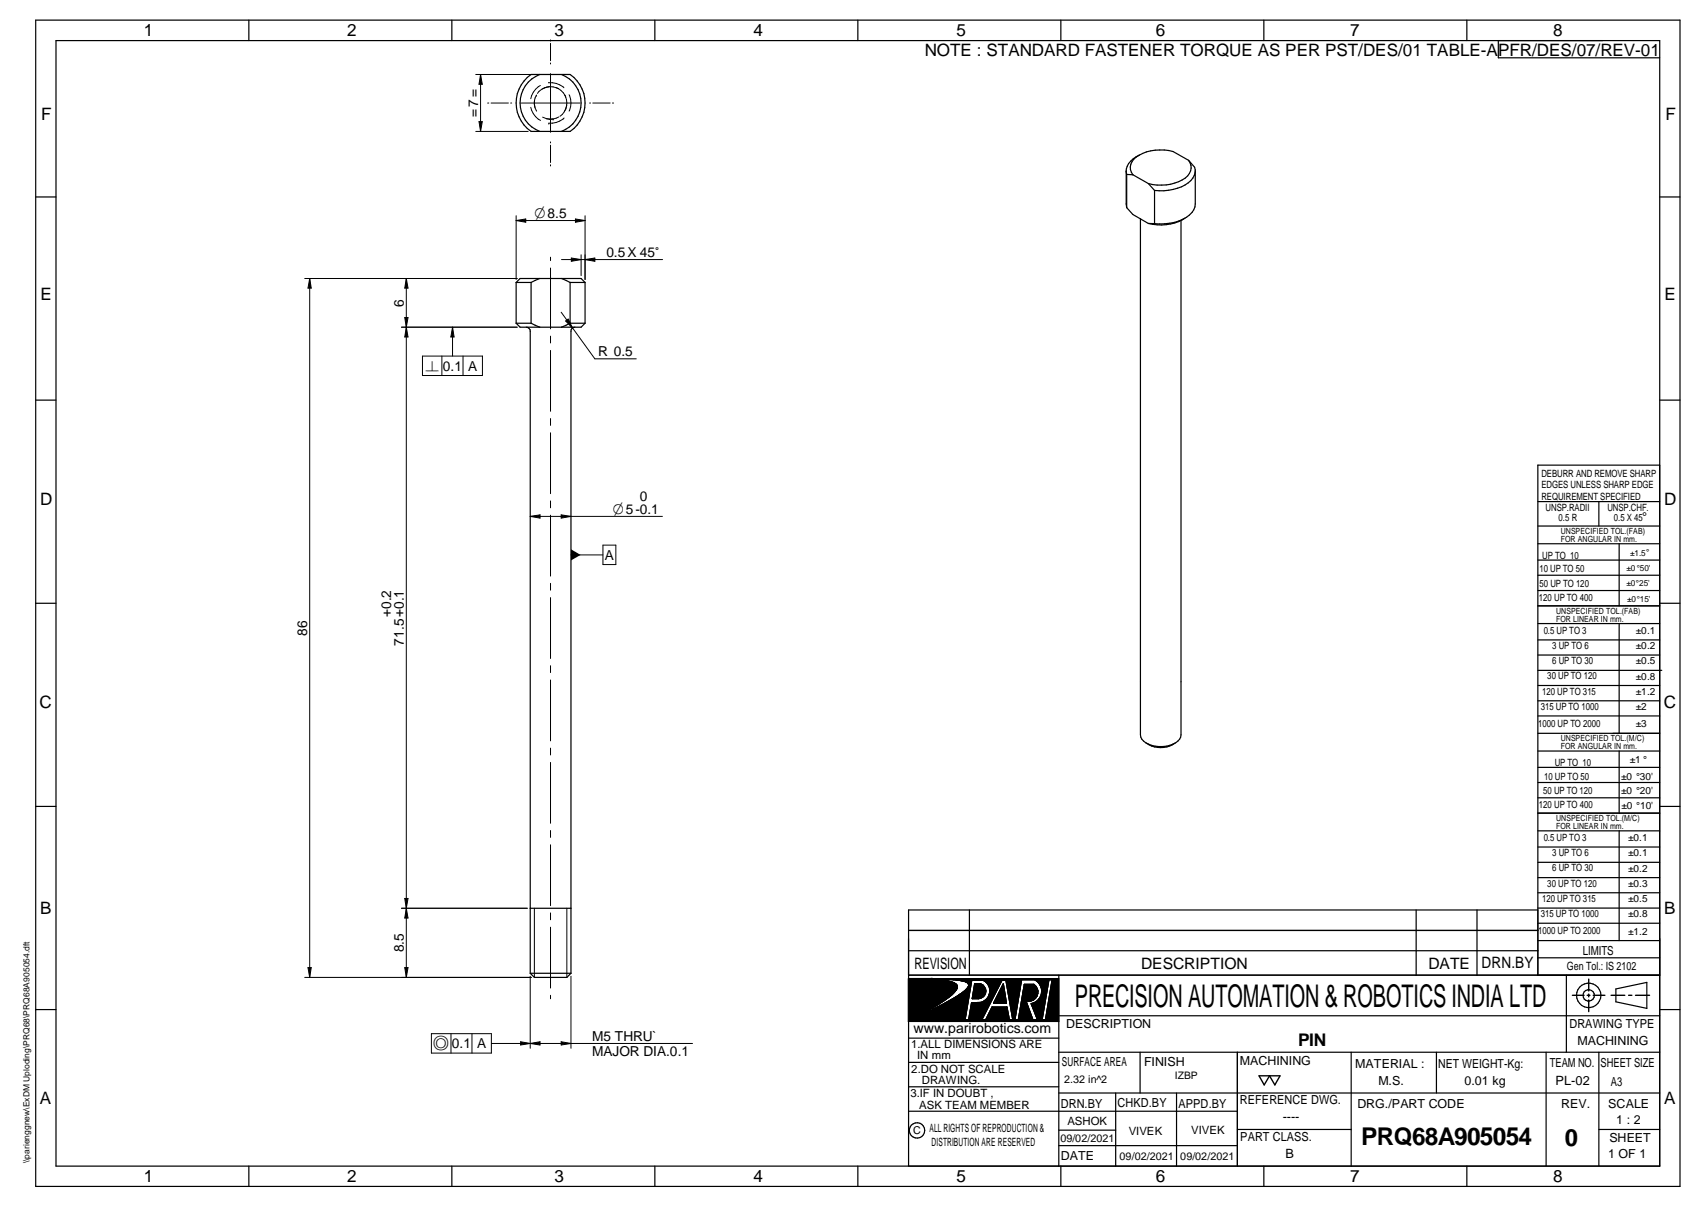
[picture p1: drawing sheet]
<svg xmlns="http://www.w3.org/2000/svg" width="420mm" height="297mm" viewBox="0 0 420 297" stroke-linecap="round" stroke-linejoin="round" font-family="sans-serif">
<g fill="none" stroke="#000" stroke-width=".3">
<path d="M8.8 5h405v287h-405zM13.8 10h395v277h-395zM61.3 5v5M111.3 5v5M129.9 19l.9-.7h9.6a8.5 8.5 0 0 1 0 14h-9.6a8.5 8.5 0 0 1-.9-13.3zM132.9 18.3a7.5 7.5 0 0 0-4.8 7 7.5 7.5 0 0 0 4.8 7M138.3 18.3a7.5 7.5 0 0 1 4.8 7 7.5 7.5 0 0 1-4.8 7M161.3 5v5M211.3 5v5M261.3 5v5M311.3 5v5M361.3 5v5"/>
<path d="M369 10v4.2h39.8M280.6 38.2a11.3 11.3 0 0 1 8.3-.9l3.8 2.2M280.6 38.2a3.1 3.1 0 0 0-1.6 4.8M280.6 38.2a4.2 4.2 0 0 0-3.1 4.7M292.7 39.5l1.5 1.6a3.7 3.7 0 0 1-2.3 4.4 12.7 12.7 0 0 1-7.6 1.4M292.7 39.5a3.1 3.1 0 0 1-1.5 4.8 11.3 11.3 0 0 1-8.4 .9M8.8 48.5h5M277.4 42l.1 9.1M277.5 42.9l1.5 .1M277.5 51.1l1.5 1.7 3.8 2.2M277.5 42.9v8.2M279 43l3.8 2.2"/>
<path d="M280.9 53.8v127a3.3 3.3 0 0 0 2.7 2.6 6.8 6.8 0 0 0 6.9-1.5l.4-1.1v-126.5M282.8 45.2l1.5 1.7M282.8 55h1.5M284.3 46.9v8.1M291.9 53.7a11.5 11.5 0 0 1-9.1 1.3M294.4 42v8.2a4.6 4.6 0 0 1-3.1 3.8 13.3 13.3 0 0 1-7 1M408.8 48.5h5M127.1 79.5l1 1h15l1-1M127.1 69.5h3.7M127.1 79.5h3.7M127.1 69.5l1-1h15l1 1M127.1 69.5v10"/>
<path d="M130.8 79.5l2.1 1M130.8 69.5v10M132.9 68.5l-2.1 1M138.3 68.5l2.1 1M140.4 69.5h3.7M140.4 79.5h3.7M140.4 69.5v10M140.4 79.5l-2.1 1M144.1 69.5v10M8.8 98.5h5M129.6 80.5a1.01 1.01 0 0 1 1 1v158M141.6 80.5a.94 .94 0 0 0-1 1v158"/>
<path d="M408.8 98.5h5M408.8 114.5h-30.1v125.5M378.7 123.4h30.1M378.7 133.8h30.1M378.7 137.8h30.1M378.7 129.5h30.1M393.8 123.4v6.1M398.8 133.8v15.3M8.8 148.5h5M378.7 141.6h30.1M378.7 145.3h30.1M378.7 149.1h30.1"/>
<path d="M378.7 153.5h30.1M378.7 157.5h30.1M398.8 153.5v27M408.8 148.5h5M378.7 161.2h30.1M378.7 165h30.6M378.7 168.7h30.1M378.7 172.5h30.1M378.7 176.2h30.1M8.8 198.5h5M282.3 182.9a6.2 6.2 0 0 0 7.1 0M378.7 184.8h30.1"/>
<path d="M378.7 188.8h30.1M378.7 192.6h30.1M378.7 196.3h30.1M378.7 180.5h30.1M398.8 184.8v15.3M408.8 198.5h5M378.7 200.1h30.1M378.7 204.5h30.1M378.7 208.4h30.1M378.7 212.2h30.1M378.7 216h30.1M378.7 219.7h30.1"/>
<path d="M398.8 204.5v27M130.6 223.5h10M130.6 239.5h10M130.6 239.5l1 1h8l1-1M223.8 240h185M223.8 229h154.9M223.8 234h154.9M238.7 223.9v16M260.8 240v47M348.8 223.9v16M363.8 223.9v16M378.7 223.9h-154.9v63.1"/>
<path d="M378.7 223.5h30.1M378.7 227.2h30.1M378.7 231.5h30.1M378.7 235.7h30.1M385.8 240v19M8.8 248.5h5M223.8 255.5h37M223.8 251.4h37M223.8 240.8h37M260.8 250h148M260.8 259h148M280.8 259v10"/>
<path d="M304.7 259v28M332.8 259v28M353.8 259v10M380.8 259v28M393.8 259v28M398 243.4l7.6-1.6v6.4l-7.6-1.7zM408.8 248.5h5M223.8 261.5h37M223.8 267.5h37M223.8 273.5h80.9M260.8 269h148M260.8 278.1h14"/>
<path d="M274.8 269v18M289.8 269v18M304.7 278h28.1M393.8 278h15M61.3 287v5M111.3 287v5M161.3 287v5M211.3 287v5M260.8 281.9h43.9M261.3 287v5M311.3 287v5M361.3 287v5"/>
<circle cx="391.3" cy="244.9" r="1.41"/>
<circle cx="391.3" cy="245" r="3"/>
<circle cx="225.9" cy="278.2" r="1.89"/>
</g>
<g fill="none" stroke="#000" stroke-width=".34">
<path d="M226.4 249.9l-2.6 1.5M226.9 249.6l-.2 .2M227.8 249.1l-.3 .2M229.3 240.8l1.5 .2M229.3 240.8l4.3 .7M229.3 240.8l5.6 .3M229.6 240.8l.4 .1M230 240.9l3.6 .1M230 240.9l-6.2-.1v10.6M230.8 241l2.8 .5M230.8 241l.5 .1M231 247.2l-7.2 4.2"/>
<path d="M231.4 247.6l-.3 .2M231.7 247.4l-.3 .2M232 241.2h.3M233.3 241h.3M233.6 241.5l.7 .1M233.6 241l1.2 .1M233.8 241.5l.2 .1M234.3 241.6l1.1 .5 .3 .5M234.3 241.6l1.1 .6M234.5 244.7l-3.6 2.6-2.8 1.7M234.8 241.1l2.9 .5M234.9 241.1l2.8 .5"/>
<path d="M234.9 245.7l-5 2.7-6.1 3M235 245.7l-5.3 2.8-5.9 2.9M235.4 243.7l-1.1 1.2-3.1 2.2M235.4 243.7l-.4 .5M235.5 243.5l-.1 .2M235.6 242.4l.1 .2M235.6 243.4l-.1 .1M235.7 242.6l-.2 .9M235.7 242.6l-.3 1.1M236 245l-1 .7M236 245l-1.1 .7M237.5 243.9l-1.5 1.1"/>
<path d="M237.7 241.6l.8 .4M237.7 241.6l.8 .4 .1 .3M238.3 243.2l-.8 .7M238.4 243l-.1 .1M238.4 241.9l.1 .1M238.5 242.9l-.1 .1M238.5 242.9l-.9 .9M238.5 242l.1 .6M238.5 242.7v.2M238.6 242.5l-.1 .2M239.3 241.2h2.8a2.94 2.94 0 0 1 1.7 3 2.94 2.94 0 0 1-2.2 2.5l-2.3 .1-.7 4.2h-1zM240.1 242.1h1.4a1.85 1.85 0 0 1 1.2 2.1 1.85 1.85 0 0 1-1.7 1.5h-1.5z"/>
<path d="M246.7 241.2h1.1l1.7 9.8h-.9l-.6-3.1h-3.7l-1.5 3.1h-1zM247.1 242.2l.8 4.7h-3.2zM251.6 241.1h3.2a3.2 3.2 0 0 1 1.7 3.3 3.2 3.2 0 0 1-2.5 2.6l1.6 4h-1.2l-1.8-4.7a2.25 2.25 0 0 0 2.8-1.2 2.25 2.25 0 0 0-.8-2.8h-2.3l-1.5 8.7h-.9zM258.3 241.1h.9l-1.7 9.9h-.9zM387.3 244.9h2.8M390.9 244.9h.7M391.3 241v2.9M391.3 244.6v.7M391.3 246.1v2.9M392.4 244.9h2.9M396.8 244.9h3.4M401.1 244.9h.8"/>
<path d="M402.8 244.9h3.5M310.1 264.8h5.1l-1.2 2.2-1.3-2.2-1.3 2.2z"/>
</g>
<g fill="#000">
<path d="M118.4 18.3l.4 2.4h-.8zM118 29.9h.8l-.4 2.4zM127.1 54.3l2.4-.4v.8zM141.7 53.9l2.4 .4-2.4 .4zM76.3 68.5l.4 2.4h-.8zM100.1 68.5l.4 2.4h-.8zM99.7 78.1h.8l-.4 2.4zM139.3 79l.6-.5 1.1 2.2zM140.7 63.5l2.4 .4-2.4 .4zM144.1 63.9l2.4-.4v.8zM100.1 80.5l.4 2.4h-.8zM111.5 80.5l.3 2.4h-.8z"/>
<path d="M130.6 127.1l2.4-.4v.8zM138.2 126.7l2.4 .4-2.4 .4zM140.6 135.2l2.4 1.4-2.4 1.3zM75.9 238.1h.8l-.4 2.4zM99.7 221.1h.8l-.4 2.4zM100.1 223.5l.4 2.4h-.8zM99.7 238.1h.8l-.4 2.4zM128.2 256.4l2.4 .4-2.4 .4zM130.6 256.8l2.4-.4v.8zM138.2 256.4l2.4 .4-2.4 .4zM247.1 242.2l.8 4.7h-3.2z"/>
<path d="M223.8 240.8h5.5l4.1 .6a2.33 2.33 0 0 1 2.3 1.5l-.6 1.2-2.2 1.9-3.2 2-5.9 3.4z" fill-rule="evenodd"/>
<path d="M229.3 240.8l7.2 .5 1.8 .5 .3 .3v.5l-.4 .7-.8 .7-2.4 1.7-5.3 2.8-5.9 2.9h37v-10.6zM246.7 241.2h1.1l1.7 9.8h-.9l-.6-3.1h-3.7l-1.5 3.1h-1zM239.3 241.2h2.8a2.94 2.94 0 0 1 1.7 3 2.94 2.94 0 0 1-2.2 2.5l-2.3 .1-.7 4.2h-1zM251.6 241.1h3.2a3.2 3.2 0 0 1 1.7 3.3 3.2 3.2 0 0 1-2.5 2.6l1.6 4h-1.2l-1.8-4.7a2.25 2.25 0 0 0 2.8-1.2 2.25 2.25 0 0 0-.8-2.8h-2.3l-1.5 8.7h-.9zM258.3 241.1h.9l-1.7 9.9h-.9z" fill-rule="evenodd"/>
<path d="M240.1 242.1h1.4a1.85 1.85 0 0 1 1.2 2.1 1.85 1.85 0 0 1-1.7 1.5h-1.5z" fill-rule="evenodd"/>
</g>
<g fill="#000">
<circle cx="235.4" cy="242.2" r=".17"/>
<circle cx="235.5" cy="242.3" r=".17"/>
<circle cx="238.4" cy="241.9" r=".17"/>
</g>
<g fill="none" stroke="#000" stroke-width=".25">
<path d="M117.2 18.3h13.9M118.4 18.3l.4 2.4h-.8zM118.4 18.3v14M135.6 9.8v.3M135.6 10.7v4.2M135.6 15.5v.2M135.6 18.1v14.5M117.2 32.3h12.9M118 29.9h.8l-.4 2.4zM120.1 25.4h.3M120.9 25.4h4.3M125.8 25.4h.2"/>
<path d="M128.4 25.4h14.4M130.7 26.4a4.7 4.7 0 0 0 2.4 3.2M131.6 24.6l.1 1.8M132.1 23.4h.1M132.1 23.4a3.8 3.8 0 0 0 .1 3.9M133.1 21a4.8 4.8 0 0 0-2.4 3.3M133.6 28.8a4 4 0 0 0 2.6 .5M135.1 20.4a4.9 4.9 0 0 1 3.8 1.2M135.2 30.3h.1M135.2 21.3a3.9 3.9 0 0 0-2.8 1.7M135.6 34.9v.3M135.6 35.7v4.3"/>
<path d="M136.2 29.3h.1M137 21.6a3.9 3.9 0 0 0-3.4 .3M137 21.6l.6 .2M137 21.6a4 4 0 0 1 2.4 2.4M137.6 28.8l-1.4 .5M138.9 29a4.9 4.9 0 0 1-3.7 1.3M139.1 23.4a3.8 3.8 0 0 1 0 3.9M139.6 25.7a3.7 3.7 0 0 1-1.7 2.9M140.2 23.3a4.6 4.6 0 0 1 0 4M145.2 25.4h.2M146 25.4h4.3M150.8 25.4h.3"/>
<path d="M127.1 53.1v15.7M127.1 54.3l2.4-.4v.8zM127.1 54.3h17M135.6 40.6v.3M141.7 53.9l2.4 .4-2.4 .4zM144.1 53.1v15.7M75 68.5h52.4M76.3 68.5l.4 2.4h-.8zM76.3 68.5v172M99.7 78.1h.8l-.4 2.4zM100.1 68.5l.4 2.4h-.8zM100.1 68.5v172"/>
<path d="M135.6 63.3v.8M135.6 66v14.9M138.2 76.8l8.3 11.5h10.2M138.3 63.9h24.9M139.3 79l.6-.5 1.1 2.2zM140.7 63.5l2.4 .4-2.4 .4zM143.1 62.7v5.1M144.1 63.9l2.4-.4v.8zM98.9 80.5h28.5M100.1 80.5l.4 2.4h-.8zM104 87.6h14.8v4.8h-14.8zM108.8 87.6v4.8"/>
<path d="M111.5 80.5l.3 2.4h-.8zM111.5 80.5v7.1M114 87.6v4.8M135.6 82.7v1.7M135.6 86.2v15M135.6 103v1.7M135.6 106.5v15M130.6 127.1l2.4-.4v.8zM130.6 127.1h32.5M135.6 123.3v1.7M135.6 126.8v15M138.2 126.7l2.4 .4-2.4 .4z"/>
<path d="M140.6 136.6h7.9M148.5 134.2h3.2v4.7h-3.2zM135.6 143.6v1.6M135.6 147.1v15M135.6 163.8v1.7M135.6 167.3v15M135.6 184.1v1.7M135.6 187.6v15M135.6 204.4v1.7M135.6 207.9v15M75.9 238.1h.8l-.4 2.4zM98.9 223.5h31"/>
<path d="M99.7 221.1h.8l-.4 2.4zM99.7 238.1h.8l-.4 2.4zM100.1 223.5l.4 2.4h-.8zM131.6 223.5v17M135.6 224.7v1.7M135.6 228.2v15M139.6 223.5v17M75 240.5h55.9M106.2 254.4h14.8v4.8h-14.8zM111.1 254.4v4.8M116.2 254.4v4.8M121 256.8h49.5"/>
<path d="M128.2 256.4l2.4 .4-2.4 .4zM130.6 240.2v17.8M130.6 256.8l2.4-.4v.8zM135.6 244.9v.9M138.2 256.4l2.4 .4-2.4 .4zM140.6 240.2v17.8"/>
</g>
<text font-size="7.7" x="264.7" y="247.9">PRECISION AUTOMATION &amp; ROBOTICS INDIA LTD</text>
<text font-size="6" x="335.3" y="281.7">PRQ68A905054</text>
<text font-size="5.9" x="385.4" y="282.1">0</text>
<text font-size="4.3" x="319.7" y="257.4">PIN</text>
<g font-size="4.2">
<text x="35.4" y="9">1</text>
<text x="85.5" y="8.9">2</text>
<text x="136.6" y="9">3</text>
<text x="185.6" y="9">4</text>
<text x="235.6" y="9">5</text>
<text x="284.6" y="8.8">6</text>
<text x="332.6" y="9">7</text>
<text x="382.6" y="9">8</text>
<text x="227.7" y="13.8">NOTE : STANDARD FASTENER TORQUE AS PER PST/DES/01 TABLE-A</text>
<text x="369" y="13.7">PFR/DES/07/REV-01</text>
<text x="10.1" y="29.6">F</text>
<text x="410.2" y="29.6">F</text>
<text x="9.9" y="73.9">E</text>
<text x="409.9" y="73.9">E</text>
<text x="9.9" y="124.2">D</text>
<text x="409.9" y="124.2">D</text>
<text x="9.7" y="174.3">C</text>
<text x="409.7" y="174.3">C</text>
<text x="9.9" y="225">B</text>
<text x="409.8" y="225">B</text>
<text x="9.8" y="271.7">A</text>
<text x="409.8" y="271.7">A</text>
<text x="35.4" y="291">1</text>
<text x="85.5" y="290.9">2</text>
<text x="136.6" y="291">3</text>
<text x="185.6" y="291">4</text>
<text x="235.6" y="291">5</text>
<text x="284.6" y="290.8">6</text>
<text x="332.6" y="291">7</text>
<text x="382.6" y="291">8</text>
</g>
<g font-size="3.9">
<text x="225.2" y="238.6">REVISION</text>
<text x="281" y="238.6">DESCRIPTION</text>
<text x="351.8" y="238.4">DATE</text>
<text x="364.9" y="238.3">DRN.BY</text>
</g>
<g font-size="3.7">
<text x="131.6" y="53.7">O8.5</text>
<text x="104.8" y="91.2">n</text>
<text x="150.9" y="126.5">O5-0.1</text>
<text x="106.7" y="258">a</text>
</g>
<text font-size="3.5" x="224.9" y="254.3">www.parirobotics.com</text>
<g font-size="3.4">
<text x="117.8" y="28.7" transform="rotate(-90 117.8 28.7)">=7=</text>
<text x="149.3" y="63.3">0.5X 45v</text>
<text x="99.5" y="75.5" transform="rotate(-90 99.5 75.5)">6</text>
<text x="147.3" y="87.7">R 0.5</text>
<text x="109.1" y="91.2">0.1 A</text>
<text x="157.6" y="123.4">0</text>
<text x="149" y="137.8">A</text>
<text x="96.3" y="151.8" transform="rotate(-90 96.3 151.8)">+0.2</text>
<text x="75.6" y="156.4" transform="rotate(-90 75.6 156.4)">86</text>
<text x="99.5" y="158.9" transform="rotate(-90 99.5 158.9)">71.5+0.1</text>
<text x="99.5" y="234.4" transform="rotate(-90 99.5 234.4)">8.5</text>
<text x="111.3" y="258">0.1 A</text>
<text x="145.9" y="256.2">M5 THRU`</text>
<text x="145.9" y="259.8">MAJOR DIA.0.1</text>
</g>
<g font-size="3.1">
<text x="404.4" y="128.3">°</text>
<text x="389.8" y="234.9">LIMITS</text>
<text x="262.6" y="253">DESCRIPTION</text>
<text x="386.5" y="253">DRAWING TYPE</text>
<text x="388.5" y="257.1">MACHINING</text>
<text x="261.5" y="262.3">SURFACE AREA</text>
<text x="281.8" y="262.3">FINISH</text>
<text x="305.4" y="262.2">MACHINING</text>
<text x="333.8" y="262.8">MATERIAL :</text>
<text x="354.2" y="262.7">NET WEIGHT-Kg:</text>
<text x="381.7" y="262.6">TEAM NO.</text>
<text x="394.2" y="262.6">SHEET SIZE</text>
<text x="339.5" y="267.1">M.S.</text>
<text x="360.7" y="267">0.01 kg</text>
<text x="383.1" y="267.1">PL-02</text>
<text x="396.7" y="267.4">A3</text>
<text x="261.3" y="272.6">DRN.BY</text>
<text x="275.2" y="272.5">CHKD.BY</text>
<text x="290.3" y="272.7">APPD.BY</text>
<text x="305.4" y="271.8">REFERENCE DWG.</text>
<text x="315.9" y="275.9">----</text>
<text x="334.3" y="272.8">DRG./PART CODE</text>
<text x="384.5" y="272.7">REV.</text>
<text x="396.1" y="272.6">SCALE</text>
<text x="305.5" y="280.8">PART CLASS.</text>
<text x="396.4" y="281.1">SHEET</text>
<text x="398.1" y="276.5">1 : 2</text>
<text x="261.3" y="285.6">DATE</text>
<text x="316.6" y="284.9">B</text>
<text x="396.1" y="284.9">1 OF 1</text>
</g>
<g font-size="2.8">
<text x="385.9" y="238.7">Gen Tol.: IS 2102</text>
<text x="224.4" y="257.9">1.ALL DIMENSIONS ARE</text>
<text x="224.4" y="264">2.DO NOT SCALE</text>
<text x="225.9" y="260.7">IN mm</text>
<text x="227.1" y="266.8">DRAWING.</text>
<text x="224.2" y="270">3.IF IN DOUBT ,</text>
<text x="226.4" y="272.8">ASK TEAM MEMBER</text>
<text x="228.9" y="278.7">ALL RIGHTS OF REPRODUCTION &amp;</text>
<text x="262.9" y="276.8">ASHOK</text>
<text x="278" y="279.2">VIVEK</text>
<text x="293.4" y="279.1">VIVEK</text>
<text x="229.4" y="282.1">DISTRIBUTION ARE RESERVED</text>
</g>
<g font-size="2.7">
<text x="262.1" y="266.5">2.32 in^2</text>
<text x="224.9" y="279.2">C</text>
<text x="261.1" y="281">09/02/2021</text>
<text x="275.7" y="285.5">09/02/2021 09/02/2021</text>
</g>
<g font-size="2.5">
<text x="379.6" y="117.4">DEBURR AND REMOVE SHARP</text>
<text x="379.6" y="120.2">EDGES UNLESS SHARP EDGE</text>
<text x="379.6" y="123">REQUIREMENT SPECIFIED</text>
<text x="380.7" y="125.9">UNSP.RADII</text>
<text x="395.9" y="125.8">UNSP.CHF.</text>
<text x="383.9" y="128.3">0.5 R</text>
<text x="397.5" y="128.2">0.5 X 45</text>
<text x="379.8" y="137.5">UP TO 10</text>
<text x="379.1" y="140.9">10 UP TO 50</text>
<text x="379" y="147.9">120 UP TO 400</text>
<text x="379.2" y="144.4">50 UP TO 120</text>
<text x="380.2" y="155.9">0.5 UP TO 3</text>
<text x="402.9" y="156">±0.1</text>
<text x="382.3" y="159.7">3 UP TO 6</text>
<text x="402.9" y="159.7">±0.2</text>
<text x="381.1" y="167.2">30 UP TO 120</text>
<text x="382.3" y="163.4">6 UP TO 30</text>
<text x="402.9" y="163.5">±0.5</text>
<text x="402.9" y="167.3">±0.8</text>
<text x="379.8" y="170.9">120 UP TO 315</text>
<text x="402.9" y="171">±1.2</text>
<text x="378.8" y="178.9">1000 UP TO 2000</text>
<text x="379.5" y="174.7">315 UP TO 1000</text>
<text x="402.9" y="174.8">±2</text>
<text x="402.9" y="179">±3</text>
<text x="380.3" y="192">10 UP TO 50</text>
<text x="382.9" y="188.6">UP TO 10</text>
<text x="399.3" y="191.9">±0 °30'</text>
<text x="401.4" y="187.7">±1 °</text>
<text x="380.1" y="195.4">50 UP TO 120</text>
<text x="399.3" y="195.3">±0 °20'</text>
<text x="379" y="198.9">120 UP TO 400</text>
<text x="399.3" y="199.1">±0 °10'</text>
<text x="380.2" y="206.9">0.5 UP TO 3</text>
<text x="401" y="207">±0.1</text>
<text x="382.3" y="210.7">3 UP TO 6</text>
<text x="382.3" y="214.4">6 UP TO 30</text>
<text x="401" y="210.7">±0.1</text>
<text x="401" y="214.5">±0.2</text>
<text x="379.8" y="222">120 UP TO 315</text>
<text x="381.1" y="218.2">30 UP TO 120</text>
<text x="401" y="218.2">±0.3</text>
<text x="401" y="222">±0.5</text>
<text x="379.5" y="225.7">315 UP TO 1000</text>
<text x="401" y="225.8">±0.8</text>
<text x="378.8" y="230">1000 UP TO 2000</text>
<text x="401" y="230">±1.2</text>
<text x="289.4" y="265.6">IZBP</text>
</g>
<g font-size="2.1">
<text x="384.4" y="131.3">UNSPECIFIED TOL.(FAB)</text>
<text x="384.4" y="133.4">FOR ANGULAR IN mm.</text>
<text x="401.5" y="136.9">±1.5°</text>
<text x="400.5" y="140.6">±0 °50'</text>
<text x="400.6" y="144.3">±0°25'</text>
<text x="400.7" y="148">±0°15'</text>
<text x="383.2" y="151">UNSPECIFIED TOL.(FAB)</text>
<text x="383.2" y="153.1">FOR LINEAR IN mm.</text>
<text x="384.4" y="182.3">UNSPECIFIED TOL.(M/C)</text>
<text x="384.4" y="184.4">FOR ANGULAR IN mm.</text>
<text x="383.2" y="202">UNSPECIFIED TOL.(M/C)</text>
<text x="383.2" y="204.1">FOR LINEAR IN mm.</text>
<text x="7.2" y="286.3" transform="rotate(-90 7.2 286.3)">\\parienggnew\ExDM Uploding\PRQ68\PRQ68A905054.dft</text>
</g>
</svg>
